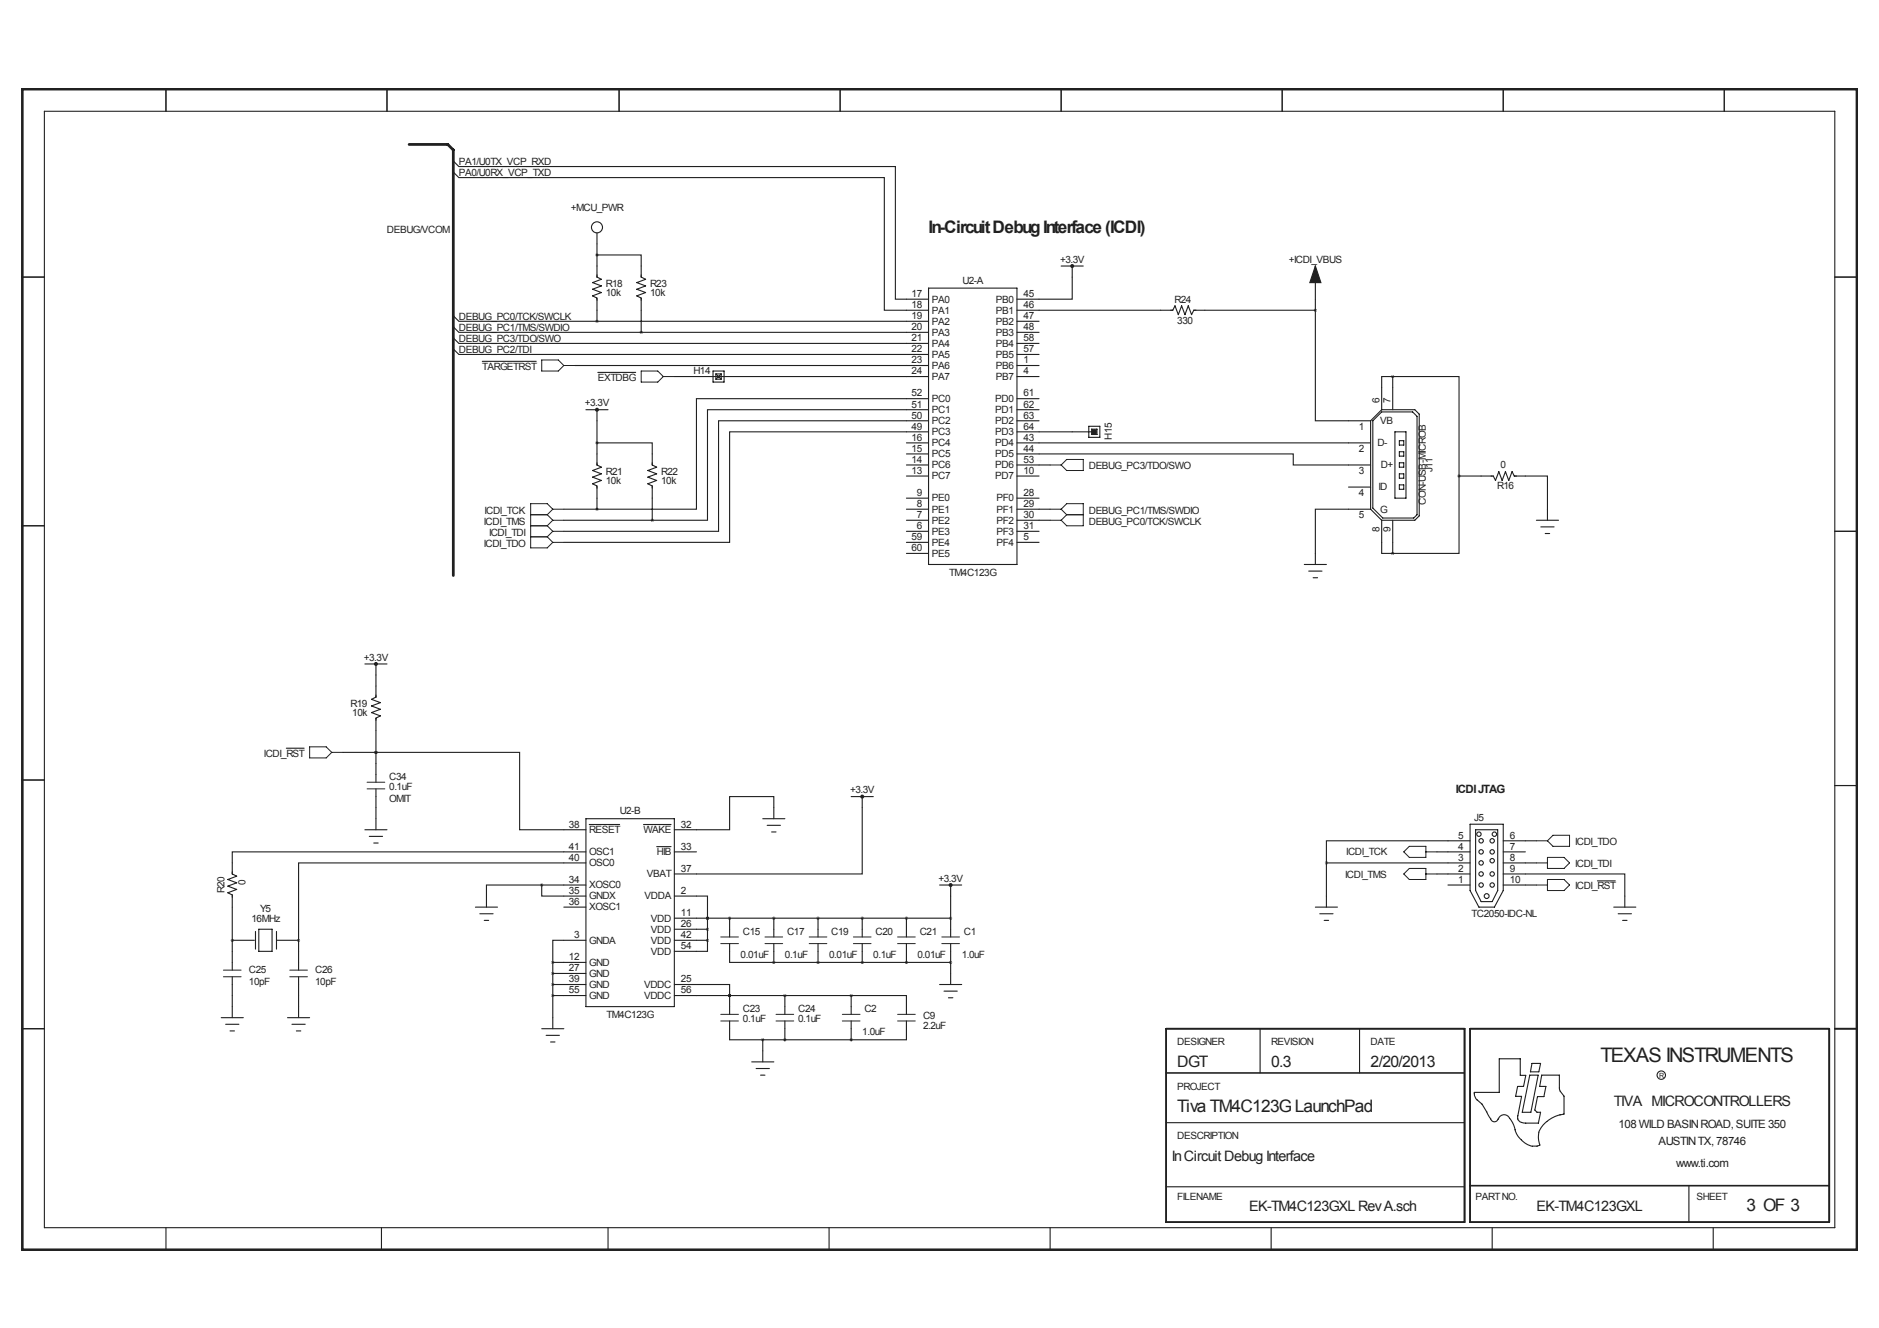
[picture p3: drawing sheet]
<svg xmlns="http://www.w3.org/2000/svg" width="297mm" height="210mm" viewBox="0 0 297 210" stroke-linecap="round" stroke-linejoin="round" font-family="sans-serif">
<g fill="none" stroke="#231f20" stroke-width=".17">
<path d="M7 17.6h283.1v176.4h-283.1zM26.2 14.1v3.5M61.2 14.1v3.5M97.9 14.1v3.5M132.8 14.1v3.5M167.8 14.1v3.5M202.7 14.1v3.5M237.6 14.1v3.5M272.6 14.1v3.5M3.5 43.8h3.5M94.4 42v1.8l.7 .3-1.4 .6 1.4 .5-1.4 .5 1.4 .5-1.4 .6 .7 .3v1.9M101.4 42v1.8l.7 .3-1.4 .6 1.4 .5-1.4 .5 1.4 .5-1.4 .6 .7 .3v1.9"/>
<path d="M112.7 58.6h1.8v1.8h-1.8zM113.2 59.9h.8M113.2 59.1v.8M113.2 59.1h.8M113.2 59.1l.8 .8M114 59.1v.8M114 59.1l-.8 .8M143.3 49h3.5M143.3 57.8h3.5M143.3 59.5h3.5M143.3 47.3h3.5M143.3 50.8h3.5"/>
<path d="M143.3 52.5h3.5M143.3 54.3h3.5M143.3 56h3.5M146.8 45.5h14v43.7h-14zM160.8 49h3.5M160.8 57.8h3.5M160.8 59.5h3.5M160.8 47.3h3.5M160.8 50.8h3.5M160.8 52.5h3.5M160.8 54.3h3.5M160.8 56h3.5"/>
<path d="M167.8 42h3.4M169.5 42v1.8M183.5 49h1.9l.3-.7 .6 1.4 .5-1.4 .5 1.4 .5-1.4 .6 1.4 .3-.7h1.8M207.9 42v5.3M290.1 43.8h3.4M92.6 64.8h3.5M94.4 64.8v1.7M94.4 71.7v1.8l.7 .3-1.4 .6 1.4 .5-1.4 .5 1.4 .5-1.4 .6 .7 .3v1.9M103.1 71.7v1.8l.7 .3-1.4 .6 1.4 .5-1.4 .5 1.4 .5-1.4 .6 .7 .3v1.9M143.3 68.3h3.5M143.3 78.7h3.5M143.3 64.8h3.5"/>
<path d="M143.3 66.5h3.5M143.3 70h3.5M143.3 73.5h3.5M143.3 75.2h3.5M143.3 71.7h3.5M143.3 63h3.5M160.8 68.3h3.5M160.8 78.7h3.5M160.8 64.8h3.5M160.8 66.5h3.5M160.8 70h3.5M160.8 73.5h3.5"/>
<path d="M160.8 75.2h3.5M160.8 71.7h3.5M160.8 63h3.5M169.5 68.3h3.5M172.1 67.4h1.8v1.7h-1.8zM172.6 67.8v.9M172.6 67.8h.8M172.6 68.7h.8M172.6 67.8l.8 .9M173.4 67.8v.9M173.4 67.8l-.8 .9M213.2 66.5h3.5"/>
<path d="M213.2 70h3.5M213.2 73.5h3.5M213.2 77h3.5M216.7 66.5v14M217 66.5l1.4-1.4h4.9l.7 .7v15.6l-.5 .5h-4.9l-1.6-1.6zM218.4 64.8h5.3l.7 .7v16l-.7 .7h-5.3M218.4 64.8l-1.7 1.7M218.4 61.3v3.5M220.2 61.3v3.5M220.5 68.3h1.8v10.4h-1.8zM221.2 69.7h.7v.7h-.7zM221.2 71.4h.7v.7h-.7z"/>
<path d="M221.2 73.1h.7v.7h-.7zM221.2 74.9h.7v.7h-.7zM221.2 76.6h.7v.7h-.7zM234.1 75.2h2l.3 .7 .5-1.4 .6 1.4 .5-1.4 .5 1.4 .5-1.4 .4 .7h1.7M3.5 83.1h3.5M143.3 84h3.5M143.3 82.2h3.5M143.3 80.5h3.5M143.3 85.7h3.5M143.3 87.5h3.5M160.8 84h3.5M160.8 82.2h3.5"/>
<path d="M160.8 80.5h3.5M160.8 85.7h3.5M213.2 80.5h3.5M216.7 80.5l1.7 1.7M218.4 82.2v3.5M220.2 82.2v3.5M242.9 82.2h3.5M243.6 83.3h2.1M244.3 84.3h.7M244.6 80.5v1.7M290.1 84h3.4M57.7 104.9h3.5"/>
<path d="M59.4 104.9v1.8M59.4 108.4v1.8l-.7 .3 1.4 .6-1.4 .5 1.4 .5-1.4 .5 1.4 .6-.7 .3v1.9M3.5 123.3h3.5M36.7 136.4v1.7l.7 .4-1.4 .5 1.4 .5-1.4 .6 1.4 .5-1.4 .5 .7 .4v1.9M57.7 131.2h3.5M58.4 132.2h2.1M59.1 133.2h.7M59.4 120.7v2.9M59.4 124.7v3M59.4 129.4v1.8M89.1 131.2h3.5M89.1 134.6h3.5"/>
<path d="M89.1 136.4h3.5M89.1 139.9h3.5M92.6 129.4h14v29.7h-14zM93.2 130.3h4.8M101.7 130.3h4.4M103.8 133.8h2.3M106.6 131.2h3.5M106.6 134.6h3.5M106.6 138.1h3.5M120.6 129.4h3.5M121.3 130.5h2.1M122 131.5h.7"/>
<path d="M122.3 127.7v1.7M134.6 125.9h3.5M136.3 125.9v1.8M148.5 139.9h3.5M150.3 139.9v1.7M228.9 132.9h3.5M228.9 134.6h3.5M228.9 136.4h3.5M228.9 138.1h3.5M228.9 139.9h3.5M232.4 130.3h5.2v10.5l-1.4 2.6h-2.4l-1.4-2.6zM233.3 131.2h3.5v9.6l-.9 1.7h-1.8l-.8-1.7z"/>
<path d="M237.6 132.9h3.5M237.6 134.6h3.5M237.6 136.4h3.5M237.6 138.1h3.5M237.6 139.9h3.5M290.1 124.2h3.4M36.7 150.4v2.9M36.7 154.4v3M36.7 159.1v1.8M36.7 148.6h3.5M40.4 147.2v2.8M40.9 146.9h2.1v3.5h-2.1z"/>
<path d="M43.7 147.2v2.8M43.7 148.6h3.5M47.2 150.4v2.9M47.2 154.4v3M47.2 159.1v1.8M75.2 143.4h3.4M75.9 144.4h2.1M76.6 145.5h.7M76.9 141.6v1.8M89.1 143.4h3.5M89.1 148.6h3.5M89.1 141.6h3.5"/>
<path d="M89.1 152.1h3.5M89.1 155.6h3.5M89.1 153.9h3.5M89.1 157.4h3.5M106.6 146.9h3.5M106.6 150.4h3.5M106.6 148.6h3.5M106.6 141.6h3.5M106.6 145.1h3.5M106.6 155.6h3.5M106.6 157.4h3.5M115.3 145.1v3"/>
<path d="M115.3 149.1v3M115.3 157.4v2.9M122.3 145.1v3M122.3 149.1v3M124.1 157.4v2.9M129.3 145.1v3M129.3 149.1v3M134.6 157.4v2.9M136.3 145.1v3M136.3 149.1v3M143.3 145.1v3M143.3 149.1v3"/>
<path d="M143.3 157.4v2.9M148.5 155.6h3.5M149.2 156.7h2.1M149.9 157.7h.7M150.3 145.1v3M150.3 149.1v3M150.3 153.9v1.7M207.9 143.4h3.5M208.6 144.4h2.1M209.3 145.5h.7M209.7 141.6v1.8M255.1 143.4h3.5"/>
<path d="M255.8 144.4h2.1M256.5 145.5h.7M256.9 141.6v1.8M3.5 162.6h3.5M35 160.9h3.5M35.7 161.9h2.1M36.4 162.9h.7M45.5 160.9h3.4M46.2 161.9h2M46.9 162.9h.7M85.6 162.6h3.5M86.3 163.6h2.1"/>
<path d="M87 164.7h.7M87.4 160.9v1.7M115.3 161.4v2.9M118.8 167.8h3.5M119.5 168.9h2.1M120.2 169.9h.7M120.6 166.1v1.7M124.1 161.4v2.9M134.6 161.4v2.9M143.3 161.4v2.9M184.3 177.4h47.2M184.3 169.6h47.2"/>
<path d="M199.2 162.6v7M214.9 162.6v7M233.1 172.9v-.2h3.9v-5.3h3.3v2.6h.9l-.3 1.7h-1l-.3 1.6h.9l-.6 3.4a.76 .76 0 0 0 .6 .7M233.1 172.9l.1 .5 .3 .5M233.5 173.9a5.9 5.9 0 0 1 1.8 2.4l.2 .3a.85 .85 0 0 0 1 .7l.3-.4M238.7 176.8a.97 .97 0 0 0-1-.6 .97 .97 0 0 0-.9 .7M238.7 176.8l.6 1 .5 1.5 .7 .8M241.8 169.9h1.4l-1.2 5.9h-1.4zM242.2 168.1h1.3l-.2 1.3h-1.4zM243.3 179l-.1 1.2 .2 .8M244.5 177.3l-.6 .5-.6 1.1M244.6 177.2l1.2-.7 1.4-.4v-2.8l-.6-.8-.1-.3v-2.3h-2.8l-.3 1.8h1l-.3 1.6h-1l-.5 2.2 .4 .3h.5l-.3 1.7-2.7-.1"/>
<path d="M26.2 194v3.5M60.3 194v3.5M96.1 194v3.5M131.1 194v3.5M166 194v3.5M184.3 187.6h47.2M200.9 194v3.5M235.9 194v3.5M240.5 180.2l.6 .5 1.1 .5M243.4 181l-.4 .2h-.8M267 187.4v5.8M270.8 194v3.5"/>
<circle cx="233.8" cy="131.9" r=".35"/>
<circle cx="234.1" cy="136.4" r=".35"/>
<circle cx="234.1" cy="138.1" r=".35"/>
<circle cx="234.1" cy="134.6" r=".35"/>
<circle cx="234.1" cy="132.9" r=".35"/>
<circle cx="234.1" cy="139.9" r=".35"/>
<circle cx="235.9" cy="138.1" r=".35"/>
<circle cx="235.9" cy="134.6" r=".35"/>
<circle cx="235.9" cy="132.9" r=".35"/>
<circle cx="235.9" cy="136" r=".35"/>
<circle cx="235.9" cy="139.9" r=".35"/>
<circle cx="236.2" cy="131.9" r=".35"/>
<circle cx="235" cy="141.6" r=".38"/>
<circle cx="262.6" cy="169.9" r=".66"/>
</g>
<g fill="none" stroke="#231f20" stroke-width=".35">
<path d="M3.5 14.1h290v183.4h-290z"/>
<circle cx="169.5" cy="42" r=".14"/>
<circle cx="94.4" cy="64.8" r=".14"/>
<circle cx="59.4" cy="104.9" r=".14"/>
<circle cx="136.3" cy="125.9" r=".14"/>
<circle cx="150.3" cy="139.9" r=".14"/>
</g>
<path d="M184.3 162.6h47.2v30.6h-47.2zM232.4 162.6h56.8v30.6h-56.8zM290.1 162.6h3.4M232.4 187.4h56.8" fill="none" stroke="#231f20" stroke-width=".26"/>
<g fill="none" stroke="#231f20" stroke-width=".16">
<path d="M85.6 56.9h2.7l.8 .9-.8 .8h-2.7zM89.1 57.8h1.8M101.4 58.6h2.6l.9 .9-.9 .9h-2.6zM104.9 59.5h1.7M166 73.5h1.8M167.8 73.5l.8-.9h2.6v1.8h-2.6zM83.9 81.4h2.6M83.9 83.1h2.6M83.9 84.9h2.6M86.5 81.4l.9 .8M86.5 83.1l.9 .9M86.5 84.9l.9 .8"/>
<path d="M87.4 80.5h1.7M87.4 80.5l-.9 .9M87.4 80.5l-.9-.9h-2.6v7h2.6l.9-.9M87.4 82.2h1.7M87.4 82.2l-.9 .9M87.4 84h1.7M87.4 84l-.9 .9M87.4 85.7h1.7M166 80.5h1.8M166 82.2h1.8M167.8 80.5l.8-.9h2.6v3.5h-2.6l-.8-.9M167.8 80.5l.8 .9"/>
<path d="M168.6 81.4h2.6M168.6 81.4l-.8 .8M48.9 118h2.7l.8 .9-.8 .9h-2.7zM52.4 118.9h1.8M58 123.6h2.8M58 124.7h2.8M221.9 138.1l.9-.8h2.6v1.7h-2.6zM222.8 133.8h2.6v1.7h-2.6l-.9-.9zM225.4 138.1h1.8M225.4 134.6h1.8M242.9 132.9h1.7M242.9 136.4h1.7"/>
<path d="M242.9 139.9h1.7M244.6 135.5h2.6l.9 .9-.9 .9h-2.6zM244.6 139h2.6l.9 .9-.9 .9h-2.6zM244.6 132.9l.9-.9h2.6v1.8h-2.6zM35.3 153.3h2.8M35.3 154.4h2.8M45.8 153.3h2.8M45.8 154.4h2.8M113.9 148.1h2.8M113.9 149.1h2.8M120.9 148.1h2.8M120.9 149.1h2.8"/>
<path d="M127.9 148.1h2.8M127.9 149.1h2.8M134.9 148.1h2.8M134.9 149.1h2.8M141.9 148.1h2.8M141.9 149.1h2.8M148.9 148.1h2.8M148.9 149.1h2.8M113.9 160.3h2.8M113.9 161.4h2.8M122.7 160.3h2.8M122.7 161.4h2.8"/>
<path d="M133.2 160.3h2.8M133.2 161.4h2.8M141.9 160.3h2.8M141.9 161.4h2.8"/>
</g>
<circle cx="173" cy="68.3" r=".21" fill="none" stroke="#231f20" stroke-width=".42"/>
<path d="M207.9 42l.9 2.7h-1.7z" fill="#231f20"/>
<g fill="none" stroke="#231f20" stroke-width=".17">
<path d="M71.7 25.5l.8 .8h69v21h1.8M71.7 27.2l.8 .9h67.3v20.9h3.5M94.4 36.8v5.2M71.7 53.4l.8 .9h70.8M71.7 55.2l.8 .8h70.8M71.7 49.9l.8 .9h21.9M71.7 51.7l.8 .8h28.9M76.2 57.1h8.6M90.9 57.8h52.4M94.4 40.3h7v1.7M94.4 49v1.8M94.4 50.8h48.9"/>
<path d="M94.5 58.9h6M101.4 52.5h41.9M101.4 49v3.5M106.6 59.5h36.7M113.6 59.5h.1M164.3 49h19.2M169.5 43.8v3.5h-5.2M190.5 49h17.4M207.9 42l.9 2.7h-1.7zM207.9 49v17.5h5.3M207.9 47.3v1.7M220.2 59.5h-1.8v1.8"/>
<path d="M220.2 59.5h10.4v15.7M220.2 59.5v1.8M94.4 70h8.7v1.7M94.4 66.5v5.2M94.4 78.7v1.8M103.1 78.7v3.5M143.3 63h-33.2v17.5h-15.7M143.3 64.8h-31.5v17.4h-8.7M143.3 66.5h-29.7v17.5h-24.5M143.3 68.3h-28v17.4h-26.2M164.3 71.7h40.1v1.8h8.8M164.3 73.5h1.7"/>
<path d="M164.3 70h48.9M164.3 68.3h5.2M230.6 75.2v12.3h-10.4M230.6 75.2h3.5M241.1 75.2h3.5v5.3M89.1 82.2h14M89.1 80.5h5.3M164.3 82.2h1.7M164.3 80.5h1.7M206.2 89.2h3.5M206.9 90.3h2.1M207.6 91.3h.7"/>
<path d="M213.2 80.5h-5.3v8.7M218.4 85.7v1.8h1.8M220.2 85.7v1.8M45.3 118.3h2.8M54.2 118.9h5.2M59.4 118.9h.1M59.4 118.9h22.7v12.3h7M59.4 106.7v1.7M59.4 115.4v5.3M59.4 127.7v1.7M85.6 139.9v1.7h3.5M85.6 139.9h-8.7v1.7"/>
<path d="M85.6 139.9h3.5M89.1 136.4h-41.9v12.2M89.1 134.6h-52.4v1.8M122.3 127.7v-1.8h-7v5.3h-5.2M136.3 127.7v10.4h-26.2M209.7 136.4h19.2M209.7 136.4v5.2M227.2 138.1h1.7M227.2 134.6h1.7M228.9 132.9h-19.2v3.5M241.1 138.1h15.8v3.5M241.1 132.9h1.8"/>
<path d="M241.1 136.4h1.8M241.1 139.9h1.8M252.5 139.2h2.8M36.7 148.6h.1M36.7 143.4v7M36.7 157.4v1.7M47.2 148.6h.1M47.2 148.6v1.8M47.2 157.4v1.7M87.4 157.4h1.7M87.4 152.1v8.8M87.4 152.1h1.7"/>
<path d="M87.4 153.9h1.7M87.4 155.6h1.7M89.1 148.6h-1.7v3.5M110.1 155.6h5.2v1.8M110.1 141.6h1.7v3.5M110.1 145.1h40.2M110.1 146.9h1.7M110.1 148.6h1.7M110.1 157.4h33.2M111.8 148.6v1.8h-1.7M111.8 145.1h.1M111.8 145.1v3.5"/>
<path d="M115.3 157.4h.1M115.3 145.1h.1M115.3 152.1h35M122.3 145.1h.1M122.3 152.1h.1M124.1 157.4h.1M129.3 145.1h.1M129.3 152.1h.1M134.6 157.4h.1M136.3 152.1h.1M136.3 145.1h.1M143.3 152.1h.1"/>
<path d="M143.3 145.1h.1M150.3 152.1h.1M150.3 145.1h.1M150.3 141.6v3.5M150.3 152.1v1.8M115.3 164.3h28M120.6 164.3v1.8M124.1 164.3h.1M134.6 164.3h.1"/>
<circle cx="94.4" cy="35.9" r=".87"/>
</g>
<path d="M111.8 145.1a.05 .05 0 0 0 .1 0 .05 .05 0 0 0-.1 0zM111.8 146.9a.05 .05 0 0 0 .1 0 .05 .05 0 0 0-.1 0zM111.8 148.6a.05 .05 0 0 0 .1 0 .05 .05 0 0 0-.1 0zM115.3 157.4a.05 .05 0 0 0 .1 0 .05 .05 0 0 0-.1 0zM111.8 145.1a.05 .05 0 0 0 .1 0 .05 .05 0 0 0-.1 0zM115.3 145.1a.05 .05 0 0 0 .1 0 .05 .05 0 0 0-.1 0zM115.3 157.4a.05 .05 0 0 0 .1 0 .05 .05 0 0 0-.1 0zM85.6 139.9a.05 .05 0 0 0 .1 0 .05 .05 0 0 0-.1 0zM101.3 52.5a.05 .05 0 0 0 .1 0 .05 .05 0 0 0-.1 0zM230.6 75.2a.05 .05 0 0 0 .1 0 .05 .05 0 0 0-.1 0zM207.9 49a.05 .05 0 0 0 .1 0 .05 .05 0 0 0-.1 0zM134.5 164.3a.05 .05 0 0 0 .1 0 .05 .05 0 0 0-.1 0zM134.5 157.4a.05 .05 0 0 0 .1 0 .05 .05 0 0 0-.1 0z" fill="#231f20"/>
<g fill="none" stroke="#231f20" stroke-width=".44">
<path d="M64.7 22.8h6.1l.9 .9v67.3"/>
<circle cx="94.4" cy="50.8" r=".02"/>
<circle cx="94.4" cy="40.3" r=".02"/>
<circle cx="101.4" cy="52.5" r=".02"/>
<circle cx="113.6" cy="59.5" r=".02"/>
<circle cx="207.9" cy="49" r=".02"/>
<circle cx="220.2" cy="59.5" r=".02"/>
<circle cx="94.4" cy="70" r=".02"/>
<circle cx="230.6" cy="75.2" r=".02"/>
<circle cx="94.4" cy="80.5" r=".02"/>
<circle cx="103.1" cy="82.2" r=".02"/>
<circle cx="220.2" cy="87.5" r=".02"/>
<circle cx="59.4" cy="118.9" r=".02"/>
<circle cx="85.6" cy="139.9" r=".02"/>
<circle cx="209.7" cy="136.4" r=".02"/>
<circle cx="36.7" cy="148.6" r=".02"/>
<circle cx="47.2" cy="148.6" r=".02"/>
<circle cx="87.4" cy="153.9" r=".02"/>
<circle cx="87.4" cy="157.4" r=".02"/>
<circle cx="87.4" cy="155.6" r=".02"/>
<circle cx="87.4" cy="152.1" r=".02"/>
<circle cx="111.8" cy="145.1" r=".02"/>
<circle cx="111.8" cy="148.6" r=".02"/>
<circle cx="111.8" cy="146.9" r=".02"/>
<circle cx="115.3" cy="157.4" r=".02"/>
<circle cx="115.3" cy="145.1" r=".02"/>
<circle cx="122.3" cy="152.1" r=".02"/>
<circle cx="122.3" cy="145.1" r=".02"/>
<circle cx="124.1" cy="157.4" r=".02"/>
<circle cx="129.3" cy="152.1" r=".02"/>
<circle cx="129.3" cy="145.1" r=".02"/>
<circle cx="134.6" cy="157.4" r=".02"/>
<circle cx="136.3" cy="152.1" r=".02"/>
<circle cx="136.3" cy="145.1" r=".02"/>
<circle cx="143.3" cy="152.1" r=".02"/>
<circle cx="143.3" cy="145.1" r=".02"/>
<circle cx="150.3" cy="152.1" r=".02"/>
<circle cx="150.3" cy="145.1" r=".02"/>
<circle cx="120.6" cy="164.3" r=".02"/>
<circle cx="124.1" cy="164.3" r=".02"/>
<circle cx="134.6" cy="164.3" r=".02"/>
</g>
<text font-size="3.2" fill="#231f20" x="253" y="167.8">TEXAS INSTRUMENTS</text>
<g font-size="2.7" fill="#231f20">
<text x="146.8" y="36.8">In-Circuit Debug Interface (ICDI)</text>
<text x="186.1" y="175.7">Tiva TM4C123G LaunchPad</text>
<text x="276.1" y="191.4">3 OF 3</text>
</g>
<g font-size="2.5" fill="#231f20">
<text x="186.1" y="168.7">DGT</text>
<text x="200.9" y="168.7">0.3</text>
<text x="216.7" y="168.7">2/20/2013</text>
</g>
<g font-size="2.3" fill="#231f20">
<text x="255.1" y="174.8">TIVA MICROCONTROLLERS</text>
<text x="185.2" y="183.6">In Circuit Debug Interface</text>
<text x="197.5" y="191.4">EK-TM4C123GXL Rev A.sch</text>
<text x="242.9" y="191.4">EK-TM4C123GXL</text>
</g>
<g font-size="1.8" fill="#231f20">
<text x="230.1" y="125.4">ICDI JTAG</text>
<text x="255.9" y="178.3">108 WILD BASIN ROAD, SUITE 350</text>
<text x="262.2" y="180.9">AUSTIN TX, 78746</text>
<text x="265" y="184.4">www.ti.com</text>
</g>
<g font-size="1.6" fill="#231f20">
<text x="72.5" y="26.1">PA1/U0TX_VCP_RXD</text>
<text x="72.5" y="27.9">PA0/U0RX_VCP_TXD</text>
<text x="90.2" y="33.3">+MCU_PWR</text>
<text x="61.2" y="36.8">DEBUG/VCOM</text>
<text x="167.6" y="41.5">+3.3V</text>
<text x="203.8" y="41.5">+ICDI_VBUS</text>
<text x="95.8" y="45.4">R18</text>
<text x="95.8" y="46.8">10k</text>
<text x="102.8" y="45.4">R23</text>
<text x="102.8" y="46.8">10k</text>
<text x="144.1" y="46.9">17</text>
<text x="147.3" y="47.8">PA0</text>
<text x="152.1" y="44.8">U2-A</text>
<text x="157.4" y="47.8">PB0</text>
<text x="161.8" y="46.9">45</text>
<text x="185.7" y="47.8">R24</text>
<text x="72.5" y="50.6">DEBUG_PC0/TCK/SWCLK</text>
<text x="72.5" y="52.4">DEBUG_PC1/TMS/SWDIO</text>
<text x="144.1" y="48.7">18</text>
<text x="144.1" y="50.4">19</text>
<text x="144.1" y="52.2">20</text>
<text x="144.1" y="53.9">21</text>
<text x="147.3" y="49.6">PA1</text>
<text x="147.3" y="51.3">PA2</text>
<text x="147.3" y="53.1">PA3</text>
<text x="157.4" y="49.6">PB1</text>
<text x="157.4" y="51.3">PB2</text>
<text x="157.4" y="53.1">PB3</text>
<text x="161.8" y="53.9">58</text>
<text x="161.8" y="48.7">46</text>
<text x="161.8" y="50.4">47</text>
<text x="161.8" y="52.2">48</text>
<text x="186.1" y="51.1">330</text>
<text x="72.5" y="54.1">DEBUG_PC3/TDO/SWO</text>
<text x="72.5" y="55.9">DEBUG_PC2/TDI</text>
<text x="76.2" y="58.5">TARGETRST</text>
<text x="109.7" y="59.2">H14</text>
<text x="144.1" y="55.7">22</text>
<text x="144.1" y="57.4">23</text>
<text x="144.1" y="59.2">24</text>
<text x="147.3" y="54.8">PA4</text>
<text x="147.3" y="56.6">PA5</text>
<text x="147.3" y="58.3">PA6</text>
<text x="157.4" y="54.8">PB4</text>
<text x="157.4" y="56.6">PB5</text>
<text x="157.4" y="58.3">PB6</text>
<text x="161.8" y="55.7">57</text>
<text x="161.8" y="57.4">1</text>
<text x="161.8" y="59.2">4</text>
<text x="92.5" y="64.2">+3.3V</text>
<text x="94.5" y="60.2">EXTDBG</text>
<text x="144.1" y="64.4">51</text>
<text x="144.1" y="62.7">52</text>
<text x="147.3" y="65.3">PC1</text>
<text x="147.3" y="63.5">PC0</text>
<text x="147.3" y="60">PA7</text>
<text x="157.3" y="63.5">PD0</text>
<text x="157.3" y="65.3">PD1</text>
<text x="157.4" y="60">PB7</text>
<text x="161.8" y="62.7">61</text>
<text x="161.8" y="64.4">62</text>
<text x="218.1" y="63.7" transform="rotate(-90 218.1 63.7)">6</text>
<text x="219.8" y="63.7" transform="rotate(-90 219.8 63.7)">7</text>
<text x="144.1" y="67.9">49</text>
<text x="144.1" y="66.2">50</text>
<text x="144.1" y="71.4">15</text>
<text x="144.1" y="69.7">16</text>
<text x="147.3" y="68.8">PC3</text>
<text x="147.3" y="67">PC2</text>
<text x="147.3" y="70.5">PC4</text>
<text x="157.3" y="67">PD2</text>
<text x="157.3" y="68.8">PD3</text>
<text x="157.3" y="70.5">PD4</text>
<text x="161.8" y="66.2">63</text>
<text x="161.8" y="67.9">64</text>
<text x="161.8" y="69.7">43</text>
<text x="161.8" y="71.4">44</text>
<text x="175.8" y="69.5" transform="rotate(-90 175.8 69.5)">H15</text>
<text x="214.8" y="67.9">1</text>
<text x="214.8" y="71.4">2</text>
<text x="217.8" y="70.5">D-</text>
<text x="218.2" y="67">VB</text>
<text x="95.8" y="75.1">R21</text>
<text x="95.8" y="76.5">10k</text>
<text x="104.5" y="75.1">R22</text>
<text x="104.5" y="76.5">10k</text>
<text x="144.1" y="74.9">13</text>
<text x="144.1" y="73.1">14</text>
<text x="147.3" y="75.8">PC7</text>
<text x="147.3" y="74">PC6</text>
<text x="147.3" y="72.3">PC5</text>
<text x="157.3" y="74">PD6</text>
<text x="157.3" y="72.3">PD5</text>
<text x="157.3" y="75.8">PD7</text>
<text x="161.8" y="73.1">53</text>
<text x="161.8" y="74.9">10</text>
<text x="172.1" y="74.2">DEBUG_PC3/TDO/SWO</text>
<text x="214.8" y="74.9">3</text>
<text x="217.9" y="77.5">ID</text>
<text x="218.3" y="74">D+</text>
<text x="226.5" y="74.7" transform="rotate(-90 226.5 74.7)">J11</text>
<text x="236.7" y="77.3">R16</text>
<text x="237.2" y="74">0</text>
<text x="76.5" y="82.9">ICDI_TMS</text>
<text x="76.6" y="81.2">ICDI_TCK</text>
<text x="144.9" y="83.6">6</text>
<text x="144.9" y="81.9">7</text>
<text x="144.9" y="80.1">8</text>
<text x="144.9" y="78.4">9</text>
<text x="147.3" y="82.8">PE2</text>
<text x="147.3" y="81">PE1</text>
<text x="147.3" y="79.3">PE0</text>
<text x="157.5" y="79.3">PF0</text>
<text x="157.5" y="81">PF1</text>
<text x="157.5" y="82.8">PF2</text>
<text x="161.8" y="78.4">28</text>
<text x="161.8" y="80.1">29</text>
<text x="161.8" y="81.9">30</text>
<text x="161.8" y="83.6">31</text>
<text x="172.1" y="81.2">DEBUG_PC1/TMS/SWDIO</text>
<text x="172.1" y="82.9">DEBUG_PC0/TCK/SWCLK</text>
<text x="214.8" y="78.4">4</text>
<text x="214.8" y="81.9">5</text>
<text x="218.2" y="81">G</text>
<text x="225.4" y="79.8" transform="rotate(-90 225.4 79.8)">CON-USB-MICROB</text>
<text x="76.5" y="86.4">ICDI_TDO</text>
<text x="77.3" y="84.7">ICDI_TDI</text>
<text x="144.1" y="85.4">59</text>
<text x="144.1" y="87.1">60</text>
<text x="147.3" y="86.3">PE4</text>
<text x="147.3" y="88">PE5</text>
<text x="147.3" y="84.5">PE3</text>
<text x="157.5" y="84.5">PF3</text>
<text x="157.5" y="86.3">PF4</text>
<text x="161.8" y="85.4">5</text>
<text x="218.1" y="84.1" transform="rotate(-90 218.1 84.1)">8</text>
<text x="219.8" y="84.1" transform="rotate(-90 219.8 84.1)">9</text>
<text x="150.1" y="91">TM4C123G</text>
<text x="57.5" y="104.4">+3.3V</text>
<text x="55.4" y="111.8">R19</text>
<text x="55.7" y="113.2">10k</text>
<text x="41.7" y="119.6">ICDI_RST</text>
<text x="61.5" y="123.3">C34</text>
<text x="61.5" y="124.9">0.1uF</text>
<text x="134.4" y="125.4">+3.3V</text>
<text x="61.5" y="126.8">OMIT</text>
<text x="89.9" y="130.8">38</text>
<text x="93.1" y="131.7">RESET</text>
<text x="98" y="128.7">U2-B</text>
<text x="101.7" y="131.7">WAKE</text>
<text x="107.7" y="130.8">32</text>
<text x="233" y="129.8">J5</text>
<text x="89.9" y="136">40</text>
<text x="89.9" y="134.3">41</text>
<text x="93.1" y="136.9">OSC0</text>
<text x="93.1" y="135.2">OSC1</text>
<text x="103.8" y="135.2">HIB</text>
<text x="107.7" y="134.3">33</text>
<text x="107.7" y="137.8">37</text>
<text x="212.8" y="135.2">ICDI_TCK</text>
<text x="230.5" y="132.5">5</text>
<text x="230.5" y="134.3">4</text>
<text x="230.5" y="136">3</text>
<text x="230.5" y="137.8">2</text>
<text x="238.7" y="132.5">6</text>
<text x="238.7" y="134.3">7</text>
<text x="238.7" y="136">8</text>
<text x="238.7" y="137.8">9</text>
<text x="249" y="133.6">ICDI_TDO</text>
<text x="249" y="137.1">ICDI_TDI</text>
<text x="35.5" y="141.2" transform="rotate(-90 35.5 141.2)">R20</text>
<text x="38.8" y="139.9" transform="rotate(-90 38.8 139.9)">0</text>
<text x="89.9" y="139.5">34</text>
<text x="89.9" y="141.3">35</text>
<text x="89.9" y="143">36</text>
<text x="93.1" y="140.4">XOSC0</text>
<text x="93.1" y="142.2">GNDX</text>
<text x="93.1" y="143.9">XOSC1</text>
<text x="101.9" y="142.2">VDDA</text>
<text x="102.3" y="138.7">VBAT</text>
<text x="107.7" y="141.3">2</text>
<text x="148.4" y="139.4">+3.3V</text>
<text x="212.7" y="138.8">ICDI_TMS</text>
<text x="230.5" y="139.5">1</text>
<text x="238.7" y="139.5">10</text>
<text x="249" y="140.6">ICDI_RST</text>
<text x="39.7" y="145.7">16MHz</text>
<text x="41.1" y="144.1">Y5</text>
<text x="90.8" y="148.3">3</text>
<text x="93.2" y="149.1">GNDA</text>
<text x="102.9" y="149.1">VDD</text>
<text x="102.9" y="145.7">VDD</text>
<text x="102.9" y="147.4">VDD</text>
<text x="107.7" y="148.3">42</text>
<text x="107.7" y="144.8">11</text>
<text x="107.7" y="146.5">26</text>
<text x="117.4" y="147.7">C15</text>
<text x="124.4" y="147.7">C17</text>
<text x="131.4" y="147.7">C19</text>
<text x="138.4" y="147.7">C20</text>
<text x="145.4" y="147.7">C21</text>
<text x="152.4" y="147.7">C1</text>
<text x="232.6" y="145">TC2050-IDC-NL</text>
<text x="39.3" y="153.9">C25</text>
<text x="39.3" y="155.6">10pF</text>
<text x="49.8" y="153.9">C26</text>
<text x="49.8" y="155.6">10pF</text>
<text x="89.9" y="155.3">39</text>
<text x="89.9" y="151.8">12</text>
<text x="89.9" y="153.5">27</text>
<text x="93.2" y="152.6">GND</text>
<text x="93.2" y="154.4">GND</text>
<text x="102.9" y="150.9">VDD</text>
<text x="107.7" y="150">54</text>
<text x="107.7" y="155.3">25</text>
<text x="117.1" y="151.4">0.01uF</text>
<text x="124.1" y="151.4">0.1uF</text>
<text x="131.1" y="151.4">0.01uF</text>
<text x="138.1" y="151.4">0.1uF</text>
<text x="145" y="151.4">0.01uF</text>
<text x="152" y="151.4">1.0uF</text>
<text x="89.9" y="157">55</text>
<text x="93.1" y="156.1">GND</text>
<text x="93.1" y="157.9">GND</text>
<text x="95.9" y="160.9">TM4C123G</text>
<text x="101.8" y="157.9">VDDC</text>
<text x="101.8" y="156.1">VDDC</text>
<text x="107.7" y="157">56</text>
<text x="117.4" y="160">C23</text>
<text x="117.4" y="161.6">0.1uF</text>
<text x="126.2" y="160">C24</text>
<text x="126.2" y="161.6">0.1uF</text>
<text x="136.7" y="160">C2</text>
<text x="145.9" y="161">C9</text>
<text x="136.3" y="163.7">1.0uF</text>
<text x="145.9" y="162.6">2.2uF</text>
<text x="186.1" y="165.2">DESIGNER</text>
<text x="200.9" y="165.2">REVISION</text>
<text x="216.7" y="165.2">DATE</text>
<text x="186.1" y="172.2">PROJECT</text>
<text x="186.1" y="180.1">DESCRIPTION</text>
<text x="186.1" y="189.7">FILENAME</text>
<text x="233.3" y="189.7">PART NO.</text>
<text x="268.2" y="189.7">SHEET</text>
</g>
<text font-size="1.1" fill="#231f20" x="262.3" y="170.3">R</text>
</svg>
